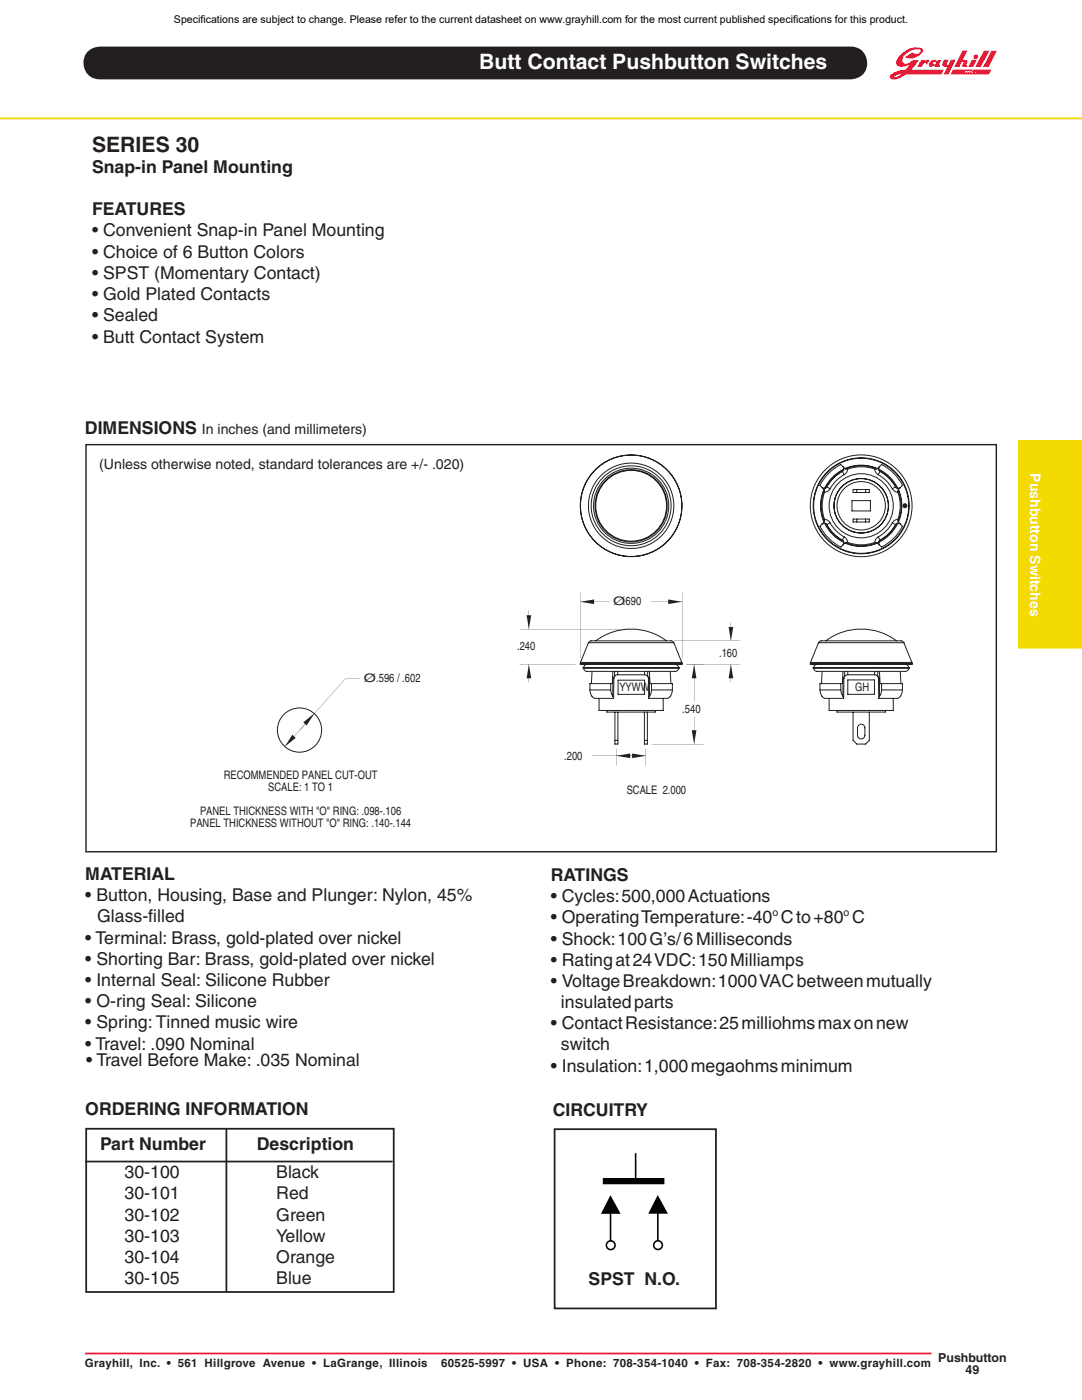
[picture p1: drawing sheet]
<svg xmlns="http://www.w3.org/2000/svg" width="216mm" height="279mm" viewBox="0 0 216 279" stroke-linecap="round" stroke-linejoin="round" font-family="sans-serif">
<path d="M17.2 88.7h181.6v81.3h-181.6z" fill="none" stroke="#231f20" stroke-width=".28"/>
<path d="M17 231.8h61.3M17.2 225.3h61.4v32.5h-61.4zM45.2 225.2v32.7M110.7 225.4h32.2v35.7h-32.2z" fill="none" stroke="#231f20" stroke-width=".35"/>
<g fill="none" stroke="#000" stroke-width=".31">
<path d="M126.8 230.1v5.4M121.8 241.1v6.5M131.3 241.1v6.5"/>
<circle cx="121.9" cy="248.5" r=".87"/>
<circle cx="131.3" cy="248.5" r=".87"/>
</g>
<path d="M121.8 238.5l2 3.7h-3.9zM131.2 238.5l2.1 3.7h-3.9z" fill="#000"/>
<path d="M120.3 235.7h12.3" fill="none" stroke="#000" stroke-width="1.2" stroke-linecap="butt"/>
<path d="M114.7 251.7h25.4v6h-25.4z" fill="#fff" stroke="#fff" stroke-width=".35"/>
<g fill="#231f20">
<path d="M62.7 142.4l-2.9 3.3z"/>
<path d="M68.9 135.4l-9.1 10.3z"/>
</g>
<path d="M68.9 135.4h3" fill="none" stroke="#231f20" stroke-width=".2"/>
<g fill="#231f20">
<path d="M59.8 145.7l-3 3.3z"/>
<path d="M60.5 144.2l2.2-1.8-1.5 2.4z"/>
<path d="M58.3 146.6l.7 .6-2.2 1.8z"/>
</g>
<path d="M103.7 132.6h11.2M103.7 125.5h21.3M105.5 121.9v3.6M105.5 132.6v3.7" fill="none" stroke="#231f20" stroke-width=".2"/>
<g fill="#231f20">
<path d="M105.5 132.6l.5 2.8h-.9z"/>
<path d="M105.1 122.8h.9l-.5 2.7z"/>
</g>
<path d="M134.4 127.9h13.3M137 132.6h10.7M145.8 124.2v3.7M145.8 132.6v3.7" fill="none" stroke="#231f20" stroke-width=".2"/>
<g fill="#231f20">
<path d="M145.8 132.6l.5 2.8h-.9z"/>
<path d="M145.4 125.1h.9l-.5 2.8z"/>
</g>
<path d="M137 132.6h3.3M138.5 132.6v7.5M130.1 148.5h10.2M138.5 143v5.5" fill="none" stroke="#231f20" stroke-width=".2"/>
<g fill="#231f20">
<path d="M138.5 132.6l.5 2.8h-1z"/>
<path d="M138 145.7h1l-.5 2.8z"/>
</g>
<path d="M118 150.8h10.9M123 149.4v3.3M128.9 149.4v3.3" fill="none" stroke="#231f20" stroke-width=".2"/>
<g fill="#231f20">
<path d="M123 150.8l2.8-.4v.9z"/>
<path d="M126.1 150.4l2.8 .4-2.8 .5z"/>
</g>
<path d="M115.8 118.3v13.2M136.1 118.3v13.2M115.8 120.1h5.8M129.7 120.1h6.4" fill="none" stroke="#231f20" stroke-width=".2"/>
<g fill="#231f20">
<path d="M115.8 120.1l2.7-.5v1z"/>
<path d="M133.3 119.6l2.8 .5-2.8 .5z"/>
</g>
<circle cx="180.6" cy="100.9" r=".23" fill="none" stroke="#231f20" stroke-width=".54"/>
<g fill="none" stroke="#231f20" stroke-width=".2">
<path d="M164.4 97.7a8.1 8.1 0 0 0 0 6.5M164.5 97.8a8 8 0 0 0 0 6.3M164.9 97.1l.1 .1M164.9 97.1l-.3 .3M165 97.2l.6 .3M165 97.2l-.4 .3-.5-.2a.82 .82 0 0 1 .4 1 8.1 8.1 0 0 0 .1 5.5l-.5 .8 .5-.2 .4 .3M165.6 97.5l-.4 .5-.7 .2M168 94l-1 .7-1 .9-1.1 1.5M168 94l.1 .1M168.1 94.1l.3 .6M168.1 94.1l-1.1 .7-.9 .8-1.1 1.6M168.3 93.7v-.5l-.5-.5a9.2 9.2 0 0 0-4.2 4.2l.5 .5h.5"/>
<path d="M168.3 93.7a8.1 8.1 0 0 0-3.7 3.7M168.3 93.7l-.3 .3M168.4 94.7l-1.8 1.4-1 1.4M168.6 93.5a8.1 8.1 0 0 1 6.5 0M168.7 93.6a8 8 0 0 1 6.3 0M169.1 93.6l-.2 .7-.5 .4M170 99.9h3.7v2.1h-3.7zM170.2 97.7h3.3v.6h-3.3zM171 97.7v.6M172.7 97.7v.6M174.5 93.6a8.1 8.1 0 0 0-5.6 .1l-.7-.5 .2 .5-.3 .4M174.5 93.6a.82 .82 0 0 0 1-.4l-.2 .5 .3 .4"/>
<path d="M174.6 93.6l.2 .7 .4 .4M175.2 94.7l1.4 1 1.4 1.8M175.4 93.7v-.5l.5-.5a9.2 9.2 0 0 1 4.2 4.2l-.6 .5h-.4M175.4 93.7a8.1 8.1 0 0 1 3.7 3.7M175.4 93.7l.2 .3M175.6 94.1l-.4 .6M175.6 94.1l1.5 1.1 .9 .9 .7 1.1M175.6 94l1.1 .7 .9 .9 1.1 1.5M175.6 94v.1M178 97.5l.5 .5 .7 .2M178.7 97.2l-.7 .3M178.7 97.2l.4 .3 .5-.2a.82 .82 0 0 0-.4 1 8.1 8.1 0 0 1-.1 5.5l.5 .8-.5-.2-.4 .3"/>
<path d="M178.7 97.1l.4 .3M178.7 97.1v.1M179.2 97.8a8 8 0 0 1 0 6.3M179.3 97.7a8.1 8.1 0 0 1 0 6.5M164.5 103.7l.7 .2 .4 .4M164.6 104.5h-.5l-.5 .5a9.2 9.2 0 0 0 4.2 4.2l.5-.6v-.4M164.6 104.5a8.1 8.1 0 0 0 3.7 3.7M164.6 104.5l.3 .2M164.9 104.7l.7 1.1 .9 .9 1.5 1.1M165 104.7l1.1 1.5 .9 .9 1.1 .7M165 104.7h-.1M165.6 104.3l-.6 .4"/>
<path d="M165.6 104.3l1 1.4 1.8 1.4M168 107.8l.3 .4M168.1 107.8l.3 .4-.2 .5a.82 .82 0 0 1 1-.4 7.8 7.8 0 0 0 5.3 0M168.1 107.8h-.1M168.4 107.1l-.3 .7M168.4 107.1l.5 .5 .2 .7M168.6 108.4a8.1 8.1 0 0 0 6.5 0M168.7 108.3a8 8 0 0 0 6.3 0M170.2 103.6h3.3v.6h-3.3zM171 103.6v.6M172.7 103.6v.6M175.2 107.1l.4 .7"/>
<path d="M175.2 107.1l-.4 .5-.2 .7M175.6 107.8l-.3 .4 .2 .5a.82 .82 0 0 0-1-.4M175.6 107.8h.1M175.6 107.8l-.2 .4M178 104.3l.7 .4M178 104.3l-1.4 1.8-1.4 1M178.7 104.7l-.7 1.1-.9 .9-1.5 1.1M178.7 104.7h.1M178.7 104.7l-.7 1.1-.8 .9-1.6 1.1M179.1 104.5h.4l.6 .5a9.2 9.2 0 0 1-4.2 4.2l-.5-.6v-.4M179.1 104.5a8.1 8.1 0 0 1-3.7 3.7M179.1 104.5l-.4 .2"/>
<path d="M179.2 103.7l-.7 .2-.5 .4M181.4 100.9h.1M181.5 100.9l-.1 .1M115.8 132.4v.2h20.3v-.2M115.8 132.4h20.3M115.8 132.2v.2M115.8 132.2h20.2M116.4 133.2h19.1v.2h-19.1zM116.5 133.4a.69 .69 0 0 0 .6 .6h17.6a.69 .69 0 0 0 .7-.6M117.1 132.6a.69 .69 0 0 0-.6 .6M117.4 128.3l.6-.4h15.9l.6 .4M117.4 128.3l-1.6 3.9"/>
<path d="M117.4 128.3h17.1M117.7 137.7h4.2M117.7 137.7v.3a1.62 1.62 0 0 0 .9 1.4l3.8-.1M118.1 134l-.1 2.4M118.9 127.9a11.8 11.8 0 0 1 14.1 0M119.5 139.4v2.4h12.8v-2.4M121.9 136.4v1.3M121.9 137.7l.4 1.2M122.3 138.9l.1 .4M122.3 134l-.1 2.4h-4.5v1.3M122.3 135.4v3.5M122.5 135.4h-.2"/>
<path d="M122.5 135.4l-.1 3.9M122.6 134v.9M122.6 134.9l-.3 .5M122.8 134.8l-.3 .6M122.8 134.8l.4-.1h5.5l.4 .1M122.8 134.8l-.2 .1M123.3 134v.7M123.3 138.6h5.3v-2.9h-5.3v3M128.6 134v.7M129.1 134.8l.3 .6M129.1 134.8l.1 .1M129.2 134v.9"/>
<path d="M129.2 134.9l.4 .5M129.4 135.4v3.9M129.4 135.4h.2M129.6 135.4v3.5M129.6 134l.1 2.4h4.5v1.3M129.6 138.9l-.2 .4M130 137.7h4.2M130 136.4v1.3M130 137.7l-.4 1.2M133.7 134l.2 2.4M134.2 137.7l-.1 .3a1.62 1.62 0 0 1-.9 1.4l-3.8-.1M134.5 128.3l1.5 3.9"/>
<path d="M134.7 132.6a.69 .69 0 0 1 .7 .6M136 132.2l.1 .2M161.7 132.4v.2h20.3v-.2M161.7 132.4h20.3M161.7 132.2v.2M161.7 132.2h20.2M162.3 133.2h19.1v.2h-19.1zM162.4 133.4a.69 .69 0 0 0 .6 .6h17.6a.69 .69 0 0 0 .7-.6M163 132.6a.69 .69 0 0 0-.6 .6M163.3 128.3l.6-.4h15.9l.6 .4M163.3 128.3h17.1M163.3 128.3l-1.6 3.9"/>
<path d="M163.6 137.7h4.2M163.6 137.7l.1 .3a1.62 1.62 0 0 0 .9 1.4l3.7-.1M164 134l-.1 2.4M164.8 127.9a11.8 11.8 0 0 1 14.1 0M165.4 139.4v2.4h12.8v-2.4M167.8 136.4v1.3M167.8 137.7l.4 1.2M168.2 138.9l.1 .4M168.2 134l-.1 2.4h-4.5v1.3M168.2 135.4v3.5M168.4 135.4h-.2M168.4 135.4l-.1 3.9"/>
<path d="M168.5 134v.9M168.5 134.9l-.3 .5M168.7 134.8l-.3 .6M168.7 134.8l-.2 .1M169.2 134v.7M169.2 138.5v-2.8h5.3v2.9h-5.4M174.5 134v.7M174.6 134.7l.4 .1M174.6 134.7h-5.5l-.4 .1M175 134.8l.3 .6M175 134.8l.1 .1M175.1 134v.9"/>
<path d="M175.1 134.9l.4 .5M175.3 135.4v3.9M175.3 135.4h.2M175.5 135.4v3.5M175.5 134l.1 2.4h4.5v1.3M175.5 138.9l-.2 .4M175.9 137.7h4.2M175.9 136.4v1.3M175.9 137.7l-.4 1.2M179.6 134l.2 2.4M180.1 137.7l-.1 .3a1.62 1.62 0 0 1-.9 1.4l-3.8-.1M180.4 128.3l1.5 3.9"/>
<path d="M180.6 132.6a.69 .69 0 0 1 .7 .6M181.9 132.2l.1 .2M121.1 141.8v.3h9.7v-.3M122.7 142.1v6.4h.6v-6.4M122.7 147.8h.6M128.6 142.1v6.4h.6v-6.4M128.6 147.8h.6M167 141.8v.3h9.7v-.3M170.2 142.1v5.7l.8 .7h1.7l.8-.7v-5.7M171.3 144.7a.74 .74 0 0 1 .8-.1 .74 .74 0 0 1 .5 .7v1.4a.74 .74 0 0 1-.8 .8 .74 .74 0 0 1-.7-.8v-1.4z"/>
<circle cx="125.9" cy="100.9" r="10.1"/>
<circle cx="125.9" cy="100.9" r="10.2"/>
<circle cx="125.9" cy="100.9" r="8.5"/>
<circle cx="125.9" cy="100.9" r="8"/>
<circle cx="125.9" cy="100.9" r="7.1"/>
<circle cx="125.9" cy="100.9" r="7.5"/>
<circle cx="125.9" cy="100.9" r="7.2"/>
<circle cx="171.8" cy="100.9" r="10.2"/>
<circle cx="171.8" cy="100.9" r="9.5"/>
<circle cx="171.8" cy="100.9" r="9.6"/>
<circle cx="171.8" cy="100.9" r="6.4"/>
<circle cx="171.8" cy="100.9" r="5.4"/>
<circle cx="171.8" cy="100.9" r="4.8"/>
<circle cx="59.8" cy="145.7" r="4.4"/>
</g>
<path d="M17.8 10.2a3.8 3.8 0 0 1 2.2-.7h149.7a3.1 3.1 0 0 1 3.2 3.1 3.1 3.1 0 0 1-3.2 3.1h-149.7a3.1 3.1 0 0 1-3-2 3.1 3.1 0 0 1 .8-3.5z" fill-rule="evenodd" fill="#231f20"/>
<path d="M17.8 10.2a3.8 3.8 0 0 1 2.2-.7h149.7a3.1 3.1 0 0 1 3.2 3.1 3.1 3.1 0 0 1-3.2 3.1h-149.7a3.1 3.1 0 0 1-3-2 3.1 3.1 0 0 1 .8-3.5z" fill="none" stroke="#231f20" stroke-width=".35"/>
<path d="M203.2 88h12.7v41.4h-12.7z" fill="#f3da01"/>
<path d="M215.9 88h-12.7v41.4h12.7" fill="none" stroke="#f3da01" stroke-width=".2"/>
<path d="M17 270.1h168.8" fill="none" stroke="#ed1a33" stroke-width=".35"/>
<path d="M0 23.6h215.9" fill="none" stroke="#f3da01" stroke-width=".35"/>
<g fill="#da1f3d">
<path d="M193.9 11.9h1.1l-.8 1.5h-1z"/>
<path d="M196.3 10.1h1.1l-1.7 3.3h-1.1z"/>
<path d="M197.8 10.1h1.1l-1.7 3.3h-1.1z"/>
<path d="M192.1 10.1h1l-1 1.9h.1a.56 .56 0 0 1 .8 .4l-.2 .5 .2 .3-.1 .2h-.8l-.1-.3 .2-.7-.1-.1-.2 .2-.5 .9h-1z"/>
<path d="M183.8 12h.8v.1a.59 .59 0 0 1 .8-.1l-.5 1-.1-.3-.3-.1-.6 .8h-.9z"/>
<path d="M188.4 11.9h.9l-.4 .8 .1 .2 .1 .1 .7-1.1h.9l-1.5 2.9h-.9l.7-1.4a.87 .87 0 0 1-1-.4v-.2z"/>
<path d="M190.1 13.9l-.4 .9h7.6l.5-.9zM192.8 14.1h.1l-.2 .4h-.2zM193.2 14.1l.3 .3 .3-.3-.3 .4-.3-.2-.1 .2h-.1zM193.9 14.1l.4 .1h-.3l-.1 .2h.4l-.5 .1zM194.6 14.4l.1 .1z"/>
<path d="M179.6 11a2.01 2.01 0 0 0-.7 1.8l.1 .3a2.2 2.2 0 0 0 2.5-.2l-.8 1a4 4 0 0 0-3.1 1.3l-.1 .3a1.36 1.36 0 0 0 1.8 .2l1.5-.9h7.1l.5-.9h-6.6l1.5-1.9h-1.1l-.7 .5-1 .2a.95 .95 0 0 1 0-1.6 2.82 2.82 0 0 1 3.2-1.1v.2a1.12 1.12 0 0 1-1.7 .3l-1.4 .9a2.87 2.87 0 0 0 3.6-1.1v-.4a2.73 2.73 0 0 0-3.3 .1zM178.4 15.4a1.82 1.82 0 0 1 1.3-.6 1.52 1.52 0 0 1-1.3 .6z"/>
<path d="M185.5 12.3a.69 .69 0 0 0 0 1h.4l.6-.2 .1 .3h.9l.1-.3-.2-.3 .4-.8h-.7l-.1 .2a.86 .86 0 0 0-1.5 .1zM186.2 12.6a.28 .28 0 0 1 .5 0 .28 .28 0 0 1-.5 0z"/>
<circle cx="194.7" cy="11.3" r=".47"/>
</g>
<text font-size="4.2" fill="#fff" x="95.6" y="13.8">Butt Contact Pushbutton Switches</text>
<text font-size="4.2" fill="#231f20" x="18.4" y="30.3">SERIES 30</text>
<text font-size="3.7" x="117.6" y="254.8">SPST N.O.</text>
<g font-size="3.5" fill="#231f20">
<text x="18.4" y="34.5">Snap-in Panel Mounting</text>
<text x="18.4" y="43">FEATURES</text>
<text x="18.4" y="47.2">• Convenient Snap-in Panel Mounting</text>
<text x="18.4" y="51.4">• Choice of 6 Button Colors</text>
<text x="18.4" y="55.7">• SPST (Momentary Contact)</text>
<text x="18.4" y="59.9">• Gold Plated Contacts</text>
<text x="18.4" y="64.1">• Sealed</text>
<text x="18.4" y="68.4">• Butt Contact System</text>
<text x="17" y="86.7">DIMENSIONS</text>
<text x="17" y="175.6">MATERIAL</text>
<text x="17" y="179.9">• Button, Housing, Base and Plunger: Nylon, 45%</text>
<text x="109.9" y="175.8">RATINGS</text>
<text x="19.4" y="184.1">Glass-f</text>
<text x="29.6" y="184.1">illed</text>
<text x="109.9" y="180.1">• Cycles:500,000Actuations</text>
<text x="109.9" y="184.3">• OperatingTemperature:-40 Cto+80 C</text>
<text x="17" y="188.3">• Terminal: Brass, gold-plated over nickel</text>
<text x="109.9" y="188.5">• Shock:100 G’s/6Milliseconds</text>
<text x="17" y="192.6">• Shorting Bar: Brass, gold-plated over nickel</text>
<text x="17" y="196.8">• Internal Seal: Silicone Rubber</text>
<text x="109.9" y="192.8">• Ratingat24VDC:150Milliamps</text>
<text x="109.9" y="197">• VoltageBreakdown:1000VACbetweenmutually</text>
<text x="17" y="201">• O-ring Seal: Silicone</text>
<text x="111.9" y="201.2">insulatedparts</text>
<text x="17" y="205.3">• Spring: Tinned music wire</text>
<text x="17" y="209.6">• Travel: .090 Nominal</text>
<text x="109.9" y="205.5">• ContactResistance:25milliohms max onnew</text>
<text x="111.9" y="209.6">switch</text>
<text x="17.2" y="212.7">• Travel Before Make: .035 Nominal</text>
<text x="109.9" y="213.9">• Insulation:1,000megaohmsminimum</text>
<text x="17" y="222.5">ORDERING INFORMATION</text>
<text x="110.3" y="222.6">CIRCUITRY</text>
<text x="20" y="229.5">Part Number</text>
<text x="51.2" y="229.5">Description</text>
<text x="24.9" y="235.2">30-100</text>
<text x="24.9" y="239.4">30-101</text>
<text x="55.1" y="235.2">Black</text>
<text x="55.1" y="239.4">Red</text>
<text x="24.9" y="243.6">30-102</text>
<text x="55.1" y="243.6">Green</text>
<text x="24.9" y="247.9">30-103</text>
<text x="55.1" y="247.9">Yellow</text>
<text x="24.9" y="252.1">30-104</text>
<text x="24.9" y="256.3">30-105</text>
<text x="55.1" y="252.1">Orange</text>
<text x="55.1" y="256.3">Blue</text>
<text x="117.4" y="256.5">SPST N.O.</text>
</g>
<g font-size="2.8" fill="#231f20">
<text x="40.3" y="86.7">In inches (and millimeters)</text>
<text x="19.8" y="93.5">(Unless otherwise noted, standard tolerances are +/- .020)</text>
</g>
<text font-size="2.8" fill="#fff" x="205.5" y="94.4" transform="rotate(90 205.5 94.4)">Pushbutton Switches</text>
<g font-size="2.5" fill="#231f20">
<text x="187.2" y="271.8">Pushbutton</text>
<text x="192.7" y="274.3">49</text>
</g>
<g font-size="2.3" fill="#231f20">
<text x="122.3" y="120.8">Ø.690</text>
<text x="103.2" y="129.6">.240</text>
<text x="143.5" y="131.1">.160</text>
<text x="72.6" y="136.1">Ø.596 / .602</text>
<text x="123.6" y="137.8">YYWW</text>
<text x="170.6" y="137.9">GH</text>
<text x="136.1" y="142.3">.540</text>
<text x="44.6" y="155.4">RECOMMENDED PANEL CUT-OUT</text>
<text x="112.6" y="151.6">.200</text>
<text x="53.5" y="157.8">SCALE: 1 TO 1</text>
<text x="125" y="158.4">SCALE 2.000</text>
<text x="37.9" y="165">PANEL THICKNESS WITHOUT &quot;O&quot; RING: .140-.144</text>
<text x="39.9" y="162.6">PANEL THICKNESS WITH &quot;O&quot; RING: .098-.106</text>
<text x="17" y="272.7">Grayhill, Inc. • 561 Hillgrove Avenue • LaGrange, Illinois</text>
<text x="88.1" y="272.7">60525-5997 • USA • Phone: 708-354-1040 • Fax: 708-354-2820 • www.grayhill.com</text>
</g>
<text font-size="2.1" x="34.7" y="4.6">Specifications are subject to change. Please refer to the current datasheet on www.grayhill.com for the most current published specifications for this product.</text>
<g font-size="2.1" fill="#231f20">
<text x="154.1" y="182.9">o</text>
<text x="168.3" y="182.9">o</text>
</g>
</svg>
